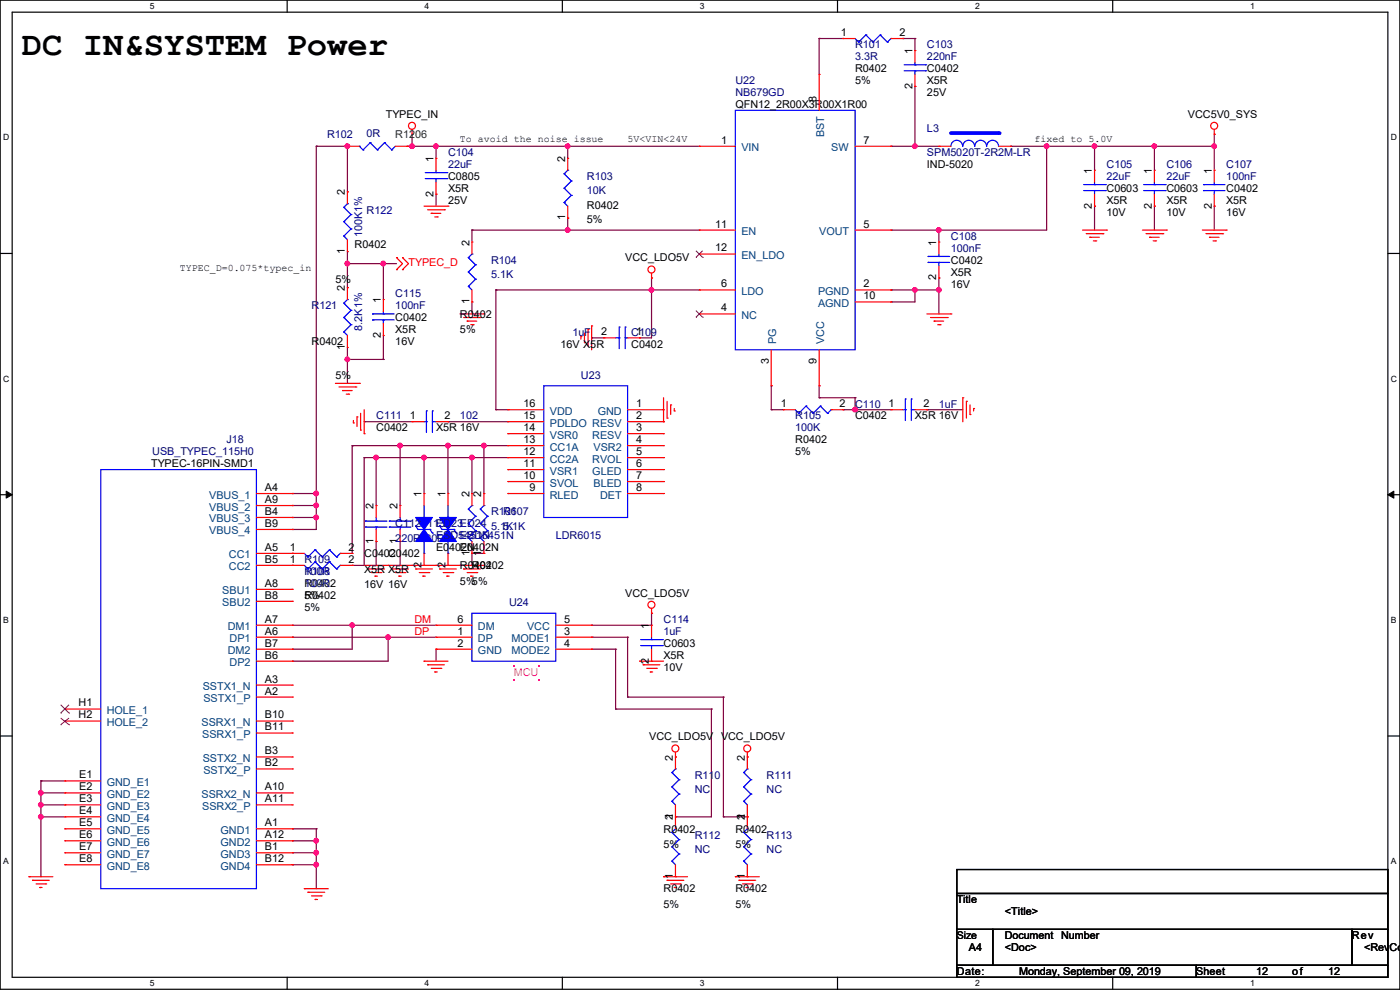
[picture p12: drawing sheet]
<svg xmlns="http://www.w3.org/2000/svg" width="297mm" height="210mm" viewBox="0 0 297 210" stroke-linecap="round" stroke-linejoin="round" font-family="sans-serif">
<path d="M0 0h297v209.8h-297zM2.6 2.6h291.8v204.7h-291.8z" fill="none" stroke="#000" stroke-width=".25"/>
<g fill="#fff">
<path d="M31.7 .3h1v2h-1z"/>
<path d="M31.7 207.6h1v1.9h-1z"/>
</g>
<path d="M60.9 0v2.6M60.9 207.3v2.5" fill="none" stroke="#000" stroke-width=".25"/>
<g fill="#fff">
<path d="M90.1 .3h1v2h-1z"/>
<path d="M90.1 207.6h1v1.9h-1z"/>
</g>
<path d="M119.3 0v2.6M119.3 207.3v2.5" fill="none" stroke="#000" stroke-width=".25"/>
<g fill="#fff">
<path d="M148.5 .3h.9v2h-.9z"/>
<path d="M148.5 207.6h.9v1.9h-.9z"/>
</g>
<path d="M177.7 0v2.6M177.7 207.3v2.5" fill="none" stroke="#000" stroke-width=".25"/>
<g fill="#fff">
<path d="M206.8 .3h1v2h-1z"/>
<path d="M206.8 207.6h1v1.9h-1z"/>
</g>
<path d="M236.1 0v2.6M236.1 207.3v2.5" fill="none" stroke="#000" stroke-width=".25"/>
<g fill="#fff">
<path d="M265.2 .3h1v2h-1z"/>
<path d="M265.2 207.6h1v1.9h-1z"/>
<path d="M.7 28.2h1.2v1.9h-1.2z"/>
<path d="M295.1 28.2h1.2v1.9h-1.2z"/>
<path d="M.7 79.3h1.2v2h-1.2z"/>
<path d="M295.1 79.3h1.2v2h-1.2z"/>
</g>
<path d="M0 53.8h2.6M294.4 53.8h2.6" fill="none" stroke="#000" stroke-width=".25"/>
<g fill="#fff">
<path d="M.7 130.5h1.2v2h-1.2z"/>
<path d="M295.1 130.5h1.1v2h-1.1z"/>
</g>
<path d="M0 104.9h2.6M294.4 104.9h2.6" fill="none" stroke="#000" stroke-width=".25"/>
<path d="M1.3 104.2l1.3 .7-1.3 .8zM294.4 104.9l1.3-.7v1.5z" fill="#000" stroke="#000" stroke-width=".21"/>
<g fill="#fff">
<path d="M.7 181.7h1.2v2h-1.2z"/>
<path d="M295.1 181.7h1.1v2h-1.1z"/>
</g>
<path d="M0 156.1h2.6M294.4 156.1h2.6M203 184.4h91.4v5.1h-91.4zM203 189.5h91.4v7.6h-91.4zM203 197.1h7.6v7.7h-7.6zM210.6 197.1h76.2v7.7h-76.2zM286.8 197.1h7.6v7.7h-7.6zM203 204.8h50.8v2.5h-50.8zM253.8 204.8h40.6v2.5h-40.6z" fill="none" stroke="#000" stroke-width=".25"/>
<g fill="none" stroke="#800040" stroke-width=".25">
<path d="M173.8 8.2h.1M173.8 8.2h5.1M173.8 8.2v7.6M191.6 8.2h.1M191.6 8.2h2.5M194.1 18.3h.1M194.1 8.2h.1M194.1 8.2v2.5M194.1 18.3v12.7M67.1 31h.1M67.1 31h6.6M67.1 31v81.3h-5.1"/>
<path d="M73.7 31h.1M73.7 30.5v10.2M86.4 31h.1M86.4 31h62M87.4 31h.1M87.4 28.5h.1M87.4 28.5v2.5M92.5 31h.1M92.5 31v2.6M120.4 31h.1M120.4 31v2.6M189 31h.1"/>
<path d="M189 31h10.2M194.1 31h.1M214.4 31h.1M214.4 31h43.2M222 31h.1M222 31v17.8h-33M232.2 31h.1M232.2 31v5.1M244.9 31h.1M244.9 31v5.1M257.6 31h.1M257.6 28.5h.1"/>
<path d="M257.6 28.5v7.6M73.7 40.7h.1M73.7 55.9h.1M73.7 53.4v7.6M73.7 55.9h10.4M81.3 55.9h.1M81.3 55.9v7.6M92.5 41.2h.1M92.5 41.2v2.5M100.1 48.8h.1M100.1 48.8v2.6M100.1 48.8h48.3"/>
<path d="M120.4 46.3h.1M120.4 48.8h.1M120.4 46.3v2.5M138.2 59h.1M138.2 59v12.7h-2.5M189 48.8h.1M199.2 48.8h.1M199.2 59h.1M199.2 48.8v2.6M199.2 59v7.6M232.2 43.7h.1M232.2 43.7v5.1"/>
<path d="M244.9 43.7h.1M244.9 43.7v5.1M257.6 43.7h.1M257.6 43.7v5.1M73.7 76.2h.1M73.7 61h.1M73.7 73.7v7.6M73.7 76.2h7.6M81.3 76.2h.1M81.3 71.2v5M100.1 64.1h.1M100.1 64.1v2.5"/>
<path d="M105.2 61.5h.1M105.2 61.5h43.2M105.2 61.5v25.4M125.5 71.7h.1M125.5 71.7h2.6M135.7 71.7h.1M138.2 61.5h.1M189 64.1h.1M189 61.5h.1M189 61.5h10.2M194.1 61.5h.1M194.1 61.5v2.6h-5.1"/>
<path d="M199.2 61.5h.1M73.7 81.3h.1M74.7 94.5h.1M74.7 94.5h33M74.7 94.5v22.9M77.3 89.5h.1M77.3 97.1h.1M77.3 89.5h10.1M77.3 97.1v22.8h-2.6M77.3 97.1h30.4M79.8 97.1h.1M79.8 97.1v10.1"/>
<path d="M84.9 94.5h.1M84.9 94.5v12.7M90 97.1h.1M90 97.1v7.6M95 89.5h.1M95 94.5h.1M95 89.5h12.7M95 94.5v10.2M100.1 97.1h.1M100.1 97.1v7.6M102.7 94.5h.1M102.7 94.5v10.2"/>
<path d="M105.2 86.9h.1M105.2 86.9h2.5M163.6 86.9h.1M163.6 81.8h.1M163.6 86.9h2.6M163.6 81.8v5.1M173.8 81.8h.1M173.8 84.4h.1M173.8 81.8v2.6M173.8 84.4h7.6M178.9 86.9h.1M178.9 86.9h10.1"/>
<path d="M181.4 86.9h.1M181.4 84.4h.1M181.4 84.4v2.5M196.6 86.9h.1M196.6 86.9h7.7M62 107.2h.1M62 112.3h.1M62 109.8h.1M62 104.7h.1M62 107.2h5.1M62 109.8h5.1M62 104.7h5.1"/>
<path d="M67.1 104.7h.1M67.1 109.8h.1M67.1 107.2h.1M74.7 119.9h.1M79.8 114.9h.1M79.8 114.9v5M84.9 114.9h.1M84.9 114.9v5M100.1 117.4h.1M100.1 117.4v2.5M100.1 117.4h2.6M62 135.2h.1"/>
<path d="M62 132.6h.1M62 137.7h.1M62 135.2h30.5M62 132.6h30.5M74.7 132.6h.1M74.7 132.6v5.1h-12.7M82.3 135.2h.1M82.3 135.2v5.1h-20.3M92.5 137.7h.1M92.5 137.7v2.6M125.5 135.2h.1M125.5 137.7h.1"/>
<path d="M125.5 132.6h.1M125.5 135.2h7.6M125.5 137.7h5.1M130.6 137.7h.1M130.6 137.7v12.7M133.1 135.2h.1M133.1 135.2v12.7M138.2 130.1h.1M138.2 130.1v2.5h-12.7M62 140.3h.1M130.6 150.4h.1M130.6 150.4h20.3"/>
<path d="M133.1 147.9h.1M133.1 147.9h20.4M150.9 150.4h.1M150.9 150.4v22.9h-7.6M153.5 147.9h.1M153.5 147.9v25.4M8.7 173.3h.1M8.7 170.7h.1M8.7 168.2h.1M8.7 165.7h.1M8.7 173.3h5.1M8.7 165.7v20.3"/>
<path d="M8.7 170.7h5.1M8.7 168.2h5.1M8.7 165.7h5.1M62 178.4h.1M62 175.8h.1M62 178.4h5.1M62 175.8h5.1M67.1 178.4h.1M67.1 175.8h.1M67.1 175.8v12.7M143.3 173.3h.1M153.5 173.3h.1"/>
<path d="M153.5 173.3h5M62 183.4h.1M62 180.9h.1M62 183.4h5.1M62 180.9h5.1M67.1 183.4h.1M67.1 180.9h.1"/>
</g>
<g fill="#f0f" stroke="#f0f" stroke-width=".25">
<circle cx="181.4" cy="86.9" r=".49"/>
<circle cx="194.1" cy="31" r=".49"/>
<circle cx="222" cy="31" r=".49"/>
<circle cx="257.6" cy="31" r=".49"/>
<circle cx="120.4" cy="31" r=".49"/>
<circle cx="92.5" cy="31" r=".49"/>
<circle cx="199.2" cy="48.8" r=".49"/>
<circle cx="120.4" cy="48.8" r=".49"/>
<circle cx="199.2" cy="61.5" r=".49"/>
<circle cx="194.1" cy="61.5" r=".49"/>
<circle cx="244.9" cy="31" r=".49"/>
<circle cx="232.2" cy="31" r=".49"/>
<circle cx="138.2" cy="61.5" r=".49"/>
<circle cx="95" cy="94.5" r=".49"/>
<circle cx="100.1" cy="97" r=".49"/>
<circle cx="102.6" cy="94.5" r=".49"/>
<circle cx="84.9" cy="94.5" r=".49"/>
<circle cx="89.9" cy="97" r=".49"/>
<circle cx="79.8" cy="97" r=".49"/>
<circle cx="73.7" cy="31" r=".49"/>
<circle cx="87.4" cy="31" r=".49"/>
<circle cx="67.1" cy="183.4" r=".49"/>
<circle cx="67.1" cy="180.9" r=".49"/>
<circle cx="67.1" cy="178.3" r=".49"/>
<circle cx="8.7" cy="173.2" r=".49"/>
<circle cx="8.7" cy="170.7" r=".49"/>
<circle cx="8.7" cy="168.2" r=".49"/>
<circle cx="82.3" cy="135.1" r=".49"/>
<circle cx="67.1" cy="109.7" r=".49"/>
<circle cx="67.1" cy="107.2" r=".49"/>
<circle cx="74.7" cy="132.6" r=".49"/>
<circle cx="67.1" cy="104.7" r=".49"/>
<circle cx="73.7" cy="55.9" r=".49"/>
<circle cx="81.3" cy="55.9" r=".49"/>
<circle cx="73.7" cy="76.2" r=".49"/>
</g>
<g fill="none" stroke="#f00" stroke-width=".25">
<path d="M173.8 15.8h.1M173.8 15.8v7.6M178.9 8.2h.1M178.9 8.2h2.5M189 8.2h2.6M191.6 8.2h.1M194.1 10.7h.1M194.1 18.3h.1M194.1 10.7v2.6M194.1 15.8v2.5M73.7 31h.1M73.7 31h2.5"/>
<path d="M83.9 31h2.5M86.4 31h.1M87.4 28.5h.1M87.4 27.5v1M92.5 33.6h.1M92.5 33.6v2.5M92.5 38.7v2.5M120.4 33.6h.1M120.4 33.6v2.5M148.4 31h.1M148.4 31h7.6M181.4 31h7.6"/>
<path d="M189 31h.1M232.2 36.1h.1M232.2 36.1v2.6M244.9 36.1h.1M244.9 36.1v2.6M257.6 28.5h.1M257.6 36.1h.1M257.6 27.5v1M257.6 36.1v2.6M73.7 53.4h.1M73.7 40.7h.1M73.7 40.7v2.5"/>
<path d="M73.7 50.8v2.6M84.1 57.2h.1M84.1 54.7h.1M84.1 54.7l1.3 1.2-1.3 1.3M85.4 57.2h.1M85.4 54.7h.1M85.4 54.7l1.3 1.2-1.3 1.3M90 43.7h5M90.7 44.5h3.6M91.5 45.3h.1M91.5 45.3h2M92.2 46h.6"/>
<path d="M92.5 41.2h.1M92.8 46h.1M94.3 44.5h.1M95 43.7h.1M100.1 51.4h.1M100.1 51.4v2.5M120.4 46.3h.1M120.4 43.7v2.6M138.2 59h.1M138.2 58v1M148.4 48.8h.1M148.4 53.9h.1"/>
<path d="M148.4 48.8h7.6M148.4 53.9h7.6M181.4 48.8h7.6M189 48.8h.1M199.2 51.4h.1M199.2 59h.1M199.2 51.4v2.5M199.2 56.4v2.6M229.7 48.8h5M230.4 49.6h3.6M231.2 50.3h.1M231.2 50.3h2"/>
<path d="M231.9 51.1h.6M232.2 43.7h.1M232.2 41.2v2.5M232.5 51.1h.1M234 49.6h.1M234.7 48.8h.1M242.4 48.8h5M243.1 49.6h3.6M243.9 50.3h.1M243.9 50.3h2M244.6 51.1h.6M244.9 43.7h.1"/>
<path d="M244.9 41.2v2.5M245.2 51.1h.1M246.7 49.6h.1M247.4 48.8h.1M255.1 48.8h5M255.8 49.6h3.6M256.6 50.3h.1M256.6 50.3h2M257.3 51.1h.6M257.6 43.7h.1M257.6 41.2v2.5M257.9 51.1h.1"/>
<path d="M259.4 49.6h.1M260.1 48.8h.1M73.7 73.7h.1M73.7 61h.1M73.7 61v2.5M73.7 71.2v2.5M81.3 63.5h.1M81.3 71.2h.1M81.3 63.5v2.6M81.3 68.6v2.6M97.6 66.6h5.1M98.3 67.4h3.6"/>
<path d="M99.1 68.1h.1M99.1 68.1h2M99.9 68.9h.5M100.1 64.1h.1M100.1 61.5v2.6M100.4 68.9h.1M101.9 67.4h.1M102.7 66.6h.1M123.2 71.4h.1M123.2 71.4v.5M124 72.7h.1M124 70.7v2"/>
<path d="M124.8 69.9h.1M124.8 69.9v3.5M125.5 69.1h.1M125.5 69.1v5.1M148.4 61.5h.1M148.4 66.6h.1M148.4 66.6h7.6M148.4 61.5h7.6M163.6 74.2v7.6M173.8 74.2v7.6M181.4 64.1h7.6M181.4 61.5h7.6"/>
<path d="M189 64.1h.1M189 61.5h.1M196.6 66.6h5.1M197.4 67.4h3.6M198.2 68.1h.1M198.2 68.1h2M198.9 68.9h.5M199.4 68.9h.1M201 67.4h.1M201.7 66.6h.1M71.2 81.3h5M71.9 82.1h3.6"/>
<path d="M72.7 82.8h.1M72.7 82.8h2M73.4 83.6h.6M74 83.6h.1M75 89.7h.1M75 89.2v.5M75.5 82.1h.1M75.7 88.4h.1M75.7 88.4v2.1M76.2 81.3h.1M76.5 91.2h.1M76.5 87.7v3.5"/>
<path d="M77.3 92h.1M77.3 86.9v5.1M87.4 89.5h.1M87.4 89.5h2.6M92.5 89.5h2.5M95 89.5h.1M107.7 92h.1M107.7 94.5h.1M107.7 97.1h.1M107.7 99.6h.1M107.7 89.5h.1M107.7 86.9h.1"/>
<path d="M107.7 86.9h7.7M107.7 89.5h7.7M107.7 92h7.7M107.7 94.5h7.7M107.7 97.1h7.7M107.7 99.6h7.7M133.1 86.9h7.7M133.1 89.5h7.7M133.1 92h7.7M133.1 94.5h7.7M133.1 97.1h7.7M133.1 99.6h7.7"/>
<path d="M140.8 89.5h.1M140.8 86.9h.1M140.8 92h.1M140.8 94.5h.1M140.8 97.1h.1M140.8 99.6h.1M140.8 84.4v5.1M141.5 88.7h.1M141.5 85.1v3.6M142.3 85.9h.1M142.3 85.9v2M143 87.2h.1"/>
<path d="M143 86.7v.5M163.6 81.8h.1M166.2 86.9h.1M166.2 86.9h2.5M173.8 81.8h.1M176.3 86.9h2.6M178.9 86.9h.1M189 86.9h.1M189 86.9h2.6M194.1 86.9h2.5M196.6 86.9h.1M204.3 84.4h.1"/>
<path d="M204.3 84.4v5.1M205 85.1h.1M205 85.1v3.6M205.8 87.9h.1M205.8 85.9v2M206.5 86.7h.1M206.5 86.7v.5M62 117.4h.1M62 117.4h2.6M72.2 117.4h2.5M74.7 117.4h.1M77.3 119.9h.1"/>
<path d="M77.3 119.9h25.4M82.3 119.9h.1M84.9 114.9h.1M84.9 107.2h.1M84.9 107.2v2.6M84.9 112.3v2.6M87.4 119.9h.1M92.5 119.9h.1M95 104.7h.1M95 119.9h.1M95 104.7v2.5M95 117.4v2.5"/>
<path d="M97.6 119.9h.1M100.1 117.4h.1M100.1 104.7h.1M100.1 104.7v2.5M100.1 114.9v2.5M102.7 117.4h.1M102.7 104.7h.1M102.7 104.7v2.5M102.7 114.9v2.5M107.7 102.2h.1M107.7 104.7h.1M107.7 102.2h7.7"/>
<path d="M107.7 104.7h7.7M133.1 102.2h7.7M133.1 104.7h7.7M140.8 102.2h.1M140.8 104.7h.1M78 120.7h.1M78 120.7h3.6M78.8 121.5h2M79.5 122.2h.1M79.5 122.2h.6M80.8 121.5h.1M83.1 120.7h.1"/>
<path d="M83.1 120.7h3.6M83.9 121.5h2M84.6 122.2h.1M84.6 122.2h.5M85.9 121.5h.1M88.2 120.7h.1M88.2 120.7h3.5M88.9 121.5h2.1M89.7 122.2h.1M89.7 122.2h.5M91 121.5h.1M93.3 120.7h.1"/>
<path d="M93.3 120.7h3.5M94 121.5h2.1M94.8 122.2h.1M94.8 122.2h.5M96.1 121.5h.1M98.3 120.7h.1M98.3 120.7h3.6M99.1 121.5h2M99.9 122.2h.1M99.9 122.2h.5M101.1 121.5h.1M138.2 130.1h.1"/>
<path d="M138.2 129.1v1M90 140.3h.1M90 140.3h5M90.7 141h.1M90.7 141h3.6M91.5 141.8h2M92.2 142.5h.1M92.2 142.5h.6M93.5 141.8h.1M135.7 140.3h.1M135.7 140.3h5.1M136.4 141h.1"/>
<path d="M136.4 141h3.6M137.2 141.8h2M138 142.5h.1M138 142.5h.5M139.2 141.8h.1M143.3 159.6v1M158.5 159.6v1M143.3 160.6h.1M143.3 173.3h.1M143.3 173.3v2.5M158.5 160.6h.1M158.5 173.3h.1"/>
<path d="M158.5 173.3v2.5M6.1 186h.1M6.1 186h5.1M6.9 186.7h.1M6.9 186.7h3.6M7.7 187.5h2M8.4 188.3h.1M8.4 188.3h.5M9.7 187.5h.1M64.6 188.5h.1M64.6 188.5h5M65.3 189.3h.1"/>
<path d="M65.3 189.3h3.6M66.1 190h2M66.8 190.8h.1M66.8 190.8h.6M68.1 190h.1M140.8 186h.1M140.8 186h5M141.5 186.7h.1M141.5 186.7h3.6M142.3 187.5h2M143 188.3h.1M143 188.3h.6"/>
<path d="M143.3 186h.1M143.3 183.4v2.6M144.3 187.5h.1M156 186h.1M156 186h5.1M156.8 186.7h.1M156.8 186.7h3.5M157.5 187.5h2.1M158.3 188.3h.1M158.3 188.3h.5M158.5 186h.1M158.5 183.4v2.6"/>
<path d="M159.6 187.5h.1"/>
<circle cx="87.4" cy="26.7" r=".74"/>
<circle cx="257.6" cy="26.7" r=".74"/>
<circle cx="138.2" cy="57.2" r=".74"/>
<circle cx="138.2" cy="128.3" r=".74"/>
<circle cx="143.3" cy="158.8" r=".74"/>
<circle cx="158.5" cy="158.8" r=".74"/>
</g>
<g fill="none" stroke="#00f" stroke-width=".25">
<path d="M181.4 8.2l.8 .7M182.2 8.9h.1M183.7 7.4h.1M183.7 7.4l-1.5 1.5M183.7 7.4l1.5 1.5M185.2 8.9h.1M186.7 7.4h.1M186.7 7.4l-1.5 1.5M186.7 7.4l1.6 1.5M188.3 8.9h.1M189 8.2h.1M189 8.2l-.7 .7"/>
<path d="M191.8 15h4.6M191.8 13.8h4.6M194.1 13.8h.1M194.1 15h.1M194.1 13.3v.5M194.1 15v.8M196.4 15h.1M196.4 13.8h.1M76.2 31h.1M76.2 31l.8 .8M77 31.8h.1M78.5 30.3h.1"/>
<path d="M78.5 30.3l1.6 1.5M78.5 30.3l-1.5 1.5M80.1 31.8h.1M81.6 30.3h.1M81.6 30.3l1.5 1.5M81.6 30.3l-1.5 1.5M83.1 31.8h.1M83.9 31l-.8 .8M90.2 37.9h4.6M90.2 36.6h4.6M92.5 36.6h.1M92.5 37.9h.1"/>
<path d="M92.5 36.1v.5M92.5 37.9v.8M94.8 37.9h.1M94.8 36.6h.1M119.7 39.9h.1M119.7 36.9h.1M119.7 39.9l1.5 1.5M119.7 36.9l1.5 1.5M120.4 36.1h.1M120.4 36.1l-.7 .8M121.2 38.4h.1M121.2 38.4l-1.5 1.5"/>
<path d="M156 23.4h25.4v50.8h-25.4zM229.9 39.2h4.6M232.2 39.2h.1M232.2 38.7v.5M234.5 39.2h.1M242.6 39.2h4.6M244.9 39.2h.1M244.9 38.7v.5M247.2 39.2h.1M255.3 39.2h.1M255.3 39.2h4.6M257.6 39.2h.1"/>
<path d="M257.6 38.7v.5M72.9 50.1h.1M72.9 47h.1M72.9 44h.1M72.9 50.1l.8 .7M72.9 47l1.6 1.6M72.9 44l1.6 1.5M73.7 43.2h.1M73.7 43.2l-.8 .8M74.5 48.6h.1M74.5 45.5h.1M74.5 48.6l-1.6 1.5"/>
<path d="M74.5 45.5l-1.6 1.5M99.4 57.7h.1M99.4 54.7h.1M99.4 57.7l1.5 1.5M99.4 54.7l1.5 1.5M100.1 53.9h.1M100.1 53.9l-.7 .8M100.9 59.2h.1M100.9 56.2h.1M100.9 59.2l-1.5 1.5M100.9 56.2l-1.5 1.5M119.7 43h.1"/>
<path d="M119.7 43l.7 .7M121.2 41.4h.1M121.2 41.4l-1.5 1.6M196.9 55.7h.1M196.9 54.4h.1M196.9 55.7h4.6M196.9 54.4h4.6M199.2 54.4h.1M199.2 55.7h.1M199.2 53.9v.5M199.2 55.7v.7M229.9 40.4h4.6"/>
<path d="M232.2 40.4h.1M232.2 40.4v.8M234.5 40.4h.1M242.6 40.4h4.6M244.9 40.4h.1M244.9 40.4v.8M247.2 40.4h.1M255.3 40.4h.1M255.3 40.4h4.6M257.6 40.4h.1M257.6 40.4v.8M72.9 70.4h.1"/>
<path d="M72.9 67.4h.1M72.9 64.3h.1M72.9 70.4l.8 .8M72.9 67.4l1.6 1.5M72.9 64.3l1.6 1.5M73.7 63.5h.1M73.7 63.5l-.8 .8M74.5 68.9h.1M74.5 65.8h.1M74.5 68.9l-1.6 1.5M74.5 65.8l-1.6 1.6M79 67.9h.1"/>
<path d="M79 66.6h.1M79 67.9h4.6M79 66.6h4.6M81.3 66.6h.1M81.3 67.9h.1M81.3 66.1v.5M81.3 67.9v.7M99.4 60.7h.1M99.4 60.7l.7 .8M90 89.5h.5M90.5 89.5h.1M90.5 87.2h.1"/>
<path d="M90.5 87.2v4.5M91.7 87.2h.1M91.7 89.5h.1M91.7 89.5h.8M91.7 87.2v4.5M115.4 81.8h17.7v28h-17.7zM168.7 86.9l.8 .8M169.5 87.7h.1M171 86.1h.1M171 86.1l-1.5 1.6M171 86.1l1.5 1.6M172.5 87.7h.1"/>
<path d="M174 86.1h.1M174 86.1l-1.5 1.6M174 86.1l1.6 1.6M175.6 87.7h.1M176.3 86.9h.1M176.3 86.9l-.7 .8M191.6 86.9h.5M192.1 86.9h.1M192.1 84.6h.1M192.1 84.6v4.6M193.3 84.6h.1M193.3 86.9h.1"/>
<path d="M193.3 86.9h.8M193.3 84.6v4.6M64.6 117.4l.7 .8M65.3 118.2h.1M66.8 116.6h.1M66.8 116.6l-1.5 1.6M66.8 116.6l1.6 1.6M68.4 118.2h.1M69.9 116.6h.1M69.9 116.6l-1.5 1.6M69.9 116.6l1.5 1.6M71.4 118.2h.1"/>
<path d="M72.2 117.4h.1M72.2 117.4l-.8 .8M82.6 110.5h.1M82.6 111.8h.1M82.6 110.5h4.6M82.6 111.8h4.6M84.9 111.8h.1M84.9 110.5h.1M84.9 109.8v.7M84.9 111.8v.5M93.3 111.5h.1M93.3 111.5l.5 .8h2.5"/>
<path d="M95 109.8h.1M95 117.4h.1M95 107.2v2.6M95 114.9v2.5M96.3 112.3h.1M96.3 112.3l.5 .8M96.8 113.1h.1M99.4 114.1h.1M99.4 111h.1M99.4 108h.1M99.4 114.1l.7 .8M99.4 111l1.5 1.6"/>
<path d="M99.4 108l1.5 1.5M100.1 107.2h.1M100.1 107.2l-.7 .8M100.9 112.6h.1M100.9 109.5h.1M100.9 112.6l-1.5 1.5M100.9 109.5l-1.5 1.5M101.9 114.1h.1M101.9 111h.1M101.9 108h.1M101.9 114.1l.8 .8M101.9 111l1.5 1.6"/>
<path d="M101.9 108l1.5 1.5M102.7 107.2h.1M102.7 107.2l-.8 .8M103.4 112.6h.1M103.4 109.5h.1M103.4 112.6l-1.5 1.5M103.4 109.5l-1.5 1.5M100.1 130.1h17.8v10.2h-17.8zM142.5 179.6h.1M142.5 176.6h.1M142.5 179.6l1.6 1.5M142.5 176.6l1.6 1.5"/>
<path d="M143.3 175.8h.1M143.3 175.8l-.8 .8M144.1 178.1h.1M144.1 178.1l-1.6 1.5M157.8 179.6h.1M157.8 176.6h.1M157.8 179.6l1.5 1.5M157.8 176.6l1.5 1.5M158.5 175.8h.1M158.5 175.8l-.7 .8M159.3 178.1h.1M159.3 178.1l-1.5 1.5"/>
<path d="M142.5 182.7h.1M142.5 182.7l.8 .7M144.1 181.1h.1M144.1 181.1l-1.6 1.6M157.8 182.7h.1M157.8 182.7l.7 .7M159.3 181.1h.1M159.3 181.1l-1.5 1.6"/>
</g>
<path d="M147.6 54.6h.1M147.6 53.2l1.4 1.4M149 54.6h.1M149 53.2l-1.4 1.4M147.6 67.3h.1M147.6 65.9l1.4 1.4M149 67.3h.1M149 65.9l-1.4 1.4" fill="none" stroke="#804000" stroke-width=".21"/>
<g fill="#00f" stroke="#00f" stroke-width=".25">
<path d="M93.3 109.8h3.5l-1.8 2.5z" fill-rule="evenodd"/>
<path d="M95 112.3l1.8 2.6h-3.5z" fill-rule="evenodd"/>
</g>
<g fill="#f0f">
<path d="M108.8 141.1h.4v.3h-.4z"/>
<path d="M114.2 141.1h.3v.3h-.3z"/>
<path d="M114.2 144.1h.3v.4h-.3z"/>
<path d="M108.8 144.1h.4v.4h-.4z"/>
</g>
<g fill="none" stroke="#f00" stroke-width=".25">
<path d="M54.4 104.7h7.6M54.4 117.4h7.6M54.4 107.2h7.6M54.4 112.3h7.6M54.4 119.9h7.6M54.4 109.8h7.6M62 104.7h.1M62 117.4h.1M62 107.2h.1M62 112.3h.1M62 119.9h.1M62 109.8h.1"/>
<path d="M90 104.7h.1M90 119.9h.1M90 104.7v2.5M90 117.4v2.5M54.4 132.6h7.6M54.4 135.2h7.6M54.4 137.7h7.6M54.4 125h7.6M54.4 127.6h7.6M62 135.2h.1M62 132.6h.1M62 125h.1"/>
<path d="M62 127.6h.1M62 137.7h.1M92.5 137.7h.1M92.5 135.2h.1M92.5 132.6h.1M92.5 132.6h7.6M92.5 135.2h7.6M92.5 137.7h7.6M117.9 132.6h7.6M117.9 135.2h7.6M117.9 137.7h7.6M125.5 132.6h.1"/>
<path d="M125.5 135.2h.1M125.5 137.7h.1M138.2 132.6h.1M138.2 132.6v2.6M138.2 137.7v2.6M13.8 150.4h.1M13.8 153h.1M13.8 153h7.6M13.8 150.4h7.6M54.4 147.9h7.6M54.4 145.3h7.6M54.4 155.5h7.6"/>
<path d="M54.4 153h7.6M54.4 140.3h7.6M62 147.9h.1M62 145.3h.1M62 155.5h.1M62 153h.1M62 140.3h.1M138.2 140.3h.1M13.8 165.7h.1M13.8 168.2h.1M13.8 170.7h.1M13.8 173.3h.1"/>
<path d="M13.8 175.8h.1M13.8 178.4h.1M13.8 175.8h7.6M13.8 168.2h7.6M13.8 170.7h7.6M13.8 178.4h7.6M13.8 165.7h7.6M13.8 173.3h7.6M54.4 175.8h7.6M54.4 168.2h7.6M54.4 170.7h7.6M54.4 178.4h7.6"/>
<path d="M54.4 160.6h7.6M54.4 163.1h7.6M62 175.8h.1M62 168.2h.1M62 170.7h.1M62 178.4h.1M62 160.6h.1M62 163.1h.1M158.5 173.3h.1M158.5 160.6h.1M158.5 160.6v2.5M158.5 170.7v2.6"/>
<path d="M13.8 180.9h.1M13.8 183.4h.1M13.8 183.4h7.6M13.8 180.9h7.6M54.4 183.4h7.6M54.4 180.9h7.6M62 183.4h.1M62 180.9h.1"/>
</g>
<g fill="none" stroke="#00f" stroke-width=".25">
<path d="M201.7 31a1.25 1.25 0 0 1 1.3-1.2 1.25 1.25 0 0 1 1.2 1.2 1.27 1.27 0 0 1 1.3-1.2 1.27 1.27 0 0 1 1.3 1.2M206.8 31a1.25 1.25 0 0 1 1.2-1.2 1.25 1.25 0 0 1 1.3 1.2M209.3 31a1.25 1.25 0 0 1 1.3-1.2 1.25 1.25 0 0 1 1.2 1.2M21.4 99.6h33v88.9h-33zM88.2 111.5h.1M88.2 111.5l.5 .8h2.5M90 109.8h.1M90 117.4h.1M90 107.2v2.6M90 114.9v2.5M91.2 112.3h.1M91.2 112.3l.5 .8"/>
<path d="M91.7 113.1h.1M135.9 136.9h4.6M135.9 135.7h4.6M138.2 135.7h.1M138.2 136.9h.1M138.2 135.2v.5M138.2 136.9v.8M140.5 136.9h.1M140.5 135.7h.1M157.8 170h.1M157.8 166.9h.1M157.8 163.9h.1"/>
<path d="M157.8 170l.7 .7M157.8 166.9l1.5 1.5M157.8 163.9l1.5 1.5M158.5 163.1h.1M158.5 163.1l-.7 .8M159.3 168.4h.1M159.3 165.4h.1M159.3 168.4l-1.5 1.6M159.3 165.4l-1.5 1.5"/>
</g>
<g fill="#00f" stroke="#00f" stroke-width=".25">
<path d="M88.2 109.8h3.5l-1.7 2.5z" fill-rule="evenodd"/>
<path d="M90 112.3l1.7 2.6h-3.5z" fill-rule="evenodd"/>
</g>
<path d="M12.9 151.3h.1M12.9 153.7h.1M12.9 149.5l1.7 1.8M12.9 152.3l1.7 1.4M14.6 151.3h.1M14.6 153.7h.1M14.6 149.5l-1.7 1.8M14.6 152.3l-1.7 1.4" fill="none" stroke="#804000" stroke-width=".21"/>
<path d="M201.7 28.2h10.2" fill="none" stroke="#00f" stroke-width=".76"/>
<circle cx="211.9" cy="28.2" r=".38" fill="#00f"/>
<g fill="none" stroke="#f00" stroke-width=".25">
<path d="M199.2 31h.1M199.2 31h2.5M211.9 31h2.5M214.4 31h.1M128.1 71.7h.1M128.1 71.7h2.5M133.1 71.7h2.6M135.7 71.7h.1M62 119.9h.1M62 119.9h2.6M72.2 119.9h2.5M74.7 119.9h.1"/>
<path d="M79.8 114.9h.1M79.8 107.2h.1M79.8 107.2v2.6M79.8 112.3v2.6M143.3 173.3h.1M143.3 160.6h.1M143.3 160.6v2.5M143.3 170.7v2.6"/>
</g>
<g fill="none" stroke="#00f" stroke-width=".25">
<path d="M130.6 71.7h.8M131.4 69.4h.1M131.4 71.7h.1M131.4 69.4v4.6M132.6 71.7h.1M132.6 69.4h.1M132.6 71.7h.5M132.6 69.4v4.6M64.6 119.9l.7 .8M66.8 119.2h.1M66.8 119.2l-1.5 1.5M66.8 119.2l1.6 1.5"/>
<path d="M69.9 119.2h.1M69.9 119.2l-1.5 1.5M69.9 119.2l1.5 1.5M72.2 119.9h.1M72.2 119.9l-.8 .8M77.5 110.5h.1M77.5 111.8h.1M77.5 110.5h4.6M77.5 111.8h4.6M79.8 111.8h.1M79.8 110.5h.1M79.8 109.8v.7"/>
<path d="M79.8 111.8v.5M65.3 120.7h.1M68.4 120.7h.1M71.4 120.7h.1M142.5 170h.1M142.5 166.9h.1M142.5 163.9h.1M142.5 170l.8 .7M142.5 166.9l1.6 1.5M142.5 163.9l1.6 1.5M143.3 163.1h.1M143.3 163.1l-.8 .8"/>
<path d="M144.1 168.4h.1M144.1 165.4h.1M144.1 168.4l-1.6 1.6M144.1 165.4l-1.6 1.5"/>
</g>
<g fill="#f0f" stroke="#f0f" stroke-width=".25">
<circle cx="181.4" cy="86.9" r=".49"/>
<circle cx="194.1" cy="31" r=".49"/>
<circle cx="222" cy="31" r=".49"/>
<circle cx="257.6" cy="31" r=".49"/>
<circle cx="120.4" cy="31" r=".49"/>
<circle cx="92.5" cy="31" r=".49"/>
<circle cx="199.2" cy="48.8" r=".49"/>
<circle cx="120.4" cy="48.8" r=".49"/>
<circle cx="199.2" cy="61.5" r=".49"/>
<circle cx="194.1" cy="61.5" r=".49"/>
<circle cx="244.9" cy="31" r=".49"/>
<circle cx="232.2" cy="31" r=".49"/>
<circle cx="138.2" cy="61.5" r=".49"/>
<circle cx="95" cy="94.5" r=".49"/>
<circle cx="100.1" cy="97" r=".49"/>
<circle cx="102.6" cy="94.5" r=".49"/>
<circle cx="84.9" cy="94.5" r=".49"/>
<circle cx="89.9" cy="97" r=".49"/>
<circle cx="79.8" cy="97" r=".49"/>
<circle cx="73.7" cy="31" r=".49"/>
<circle cx="87.4" cy="31" r=".49"/>
<circle cx="67.1" cy="183.4" r=".49"/>
<circle cx="67.1" cy="180.9" r=".49"/>
<circle cx="67.1" cy="178.3" r=".49"/>
<circle cx="8.7" cy="173.2" r=".49"/>
<circle cx="8.7" cy="170.7" r=".49"/>
<circle cx="8.7" cy="168.2" r=".49"/>
<circle cx="82.3" cy="135.1" r=".49"/>
<circle cx="67.1" cy="109.7" r=".49"/>
<circle cx="67.1" cy="107.2" r=".49"/>
<circle cx="74.7" cy="132.6" r=".49"/>
<circle cx="67.1" cy="104.7" r=".49"/>
<circle cx="73.7" cy="55.9" r=".49"/>
<circle cx="81.3" cy="55.9" r=".49"/>
<circle cx="73.7" cy="76.2" r=".49"/>
</g>
<text font-size="7.2" x="4.6" y="11.7">DC IN&amp;SYSTEM Power</text>
<g font-size="2.3">
<text x="178.4" y="7.6">1</text>
<text x="190.8" y="7.6">2</text>
<text x="193.5" y="11.5" transform="rotate(-90 193.5 11.5)">1</text>
<text x="181.4" y="15.3">R0402</text>
<text x="181.4" y="17.9">5%</text>
<text x="196.7" y="15.3">C0402</text>
<text x="196.7" y="17.9">X5R</text>
<text x="156" y="22.9">QFN12_2R00X3R00X1R00</text>
<text x="173.2" y="21.6" transform="rotate(-90 173.2 21.6)">8</text>
<text x="193.5" y="18.8" transform="rotate(-90 193.5 18.8)">2</text>
<text x="196.7" y="20.4">25V</text>
<text x="81.8" y="25">TYPEC_IN</text>
<text x="252" y="25">VCC5V0_SYS</text>
<text x="91.9" y="34.3" transform="rotate(-90 91.9 34.3)">1</text>
<text x="119.9" y="34.3" transform="rotate(-90 119.9 34.3)">2</text>
<text x="153" y="30.5">1</text>
<text x="183.2" y="30.5">7</text>
<text x="196.7" y="35.6">IND-5020</text>
<text x="73.2" y="41.4" transform="rotate(-90 73.2 41.4)">2</text>
<text x="91.9" y="41.7" transform="rotate(-90 91.9 41.7)">2</text>
<text x="95" y="38.2">C0805</text>
<text x="95" y="40.7">X5R</text>
<text x="231.6" y="36.9" transform="rotate(-90 231.6 36.9)">1</text>
<text x="234.8" y="40.7">C0603</text>
<text x="244.3" y="36.9" transform="rotate(-90 244.3 36.9)">1</text>
<text x="247.5" y="40.7">C0603</text>
<text x="257" y="36.9" transform="rotate(-90 257 36.9)">1</text>
<text x="260.2" y="40.7">C0402</text>
<text x="95" y="43.3">25V</text>
<text x="119.9" y="46.8" transform="rotate(-90 119.9 46.8)">1</text>
<text x="124.5" y="44.3">R0402</text>
<text x="124.5" y="47.3">5%</text>
<text x="231.6" y="44.2" transform="rotate(-90 231.6 44.2)">2</text>
<text x="234.8" y="43.3">X5R</text>
<text x="234.8" y="45.8">10V</text>
<text x="244.3" y="44.2" transform="rotate(-90 244.3 44.2)">2</text>
<text x="247.5" y="43.3">X5R</text>
<text x="247.5" y="45.8">10V</text>
<text x="257" y="44.2" transform="rotate(-90 257 44.2)">2</text>
<text x="260.2" y="43.3">X5R</text>
<text x="260.2" y="45.8">16V</text>
<text x="73.2" y="53.9" transform="rotate(-90 73.2 53.9)">1</text>
<text x="75.2" y="52.7">R0402</text>
<text x="99.6" y="52.1" transform="rotate(-90 99.6 52.1)">2</text>
<text x="151.7" y="48.3">11</text>
<text x="151.7" y="53.3">12</text>
<text x="183.2" y="48.3">5</text>
<text x="198.6" y="52.1" transform="rotate(-90 198.6 52.1)">1</text>
<text x="132.6" y="55.5">VCC_LDO5V</text>
<text x="198.6" y="59.5" transform="rotate(-90 198.6 59.5)">2</text>
<text x="201.7" y="56">C0402</text>
<text x="201.7" y="58.5">X5R</text>
<text x="71.2" y="60">5%</text>
<text x="73.2" y="61.8" transform="rotate(-90 73.2 61.8)">2</text>
<text x="80.8" y="64.3" transform="rotate(-90 80.8 64.3)">1</text>
<text x="99.6" y="64.5" transform="rotate(-90 99.6 64.5)">1</text>
<text x="153" y="61">6</text>
<text x="183.2" y="63.5">10</text>
<text x="183.2" y="61">2</text>
<text x="201.7" y="61">16V</text>
<text x="80.8" y="71.7" transform="rotate(-90 80.8 71.7)">2</text>
<text x="83.9" y="68.2">C0402</text>
<text x="83.9" y="70.7">X5R</text>
<text x="97.6" y="67.4">R0402</text>
<text x="97.6" y="70.7">5%</text>
<text x="127.6" y="71.1">2</text>
<text x="134.9" y="71.1">1</text>
<text x="153" y="66">4</text>
<text x="66.1" y="73.2">R0402</text>
<text x="73.2" y="74.2" transform="rotate(-90 73.2 74.2)">1</text>
<text x="83.9" y="73.2">16V</text>
<text x="118.9" y="73.7">16V X5R</text>
<text x="133.9" y="73.7">C0402</text>
<text x="163.1" y="77.3" transform="rotate(-90 163.1 77.3)">3</text>
<text x="173.2" y="77.3" transform="rotate(-90 173.2 77.3)">9</text>
<text x="71.2" y="80.3">5%</text>
<text x="86.9" y="88.9">1</text>
<text x="94.3" y="88.9">2</text>
<text x="111" y="88.9">15</text>
<text x="111" y="86.4">16</text>
<text x="134.9" y="86.4">1</text>
<text x="134.9" y="88.9">2</text>
<text x="165.7" y="86.4">1</text>
<text x="178.1" y="86.4">2</text>
<text x="181.4" y="89">C0402</text>
<text x="188.5" y="86.4">1</text>
<text x="194.1" y="89">X5R 16V</text>
<text x="195.9" y="86.4">2</text>
<text x="79.8" y="91.5">C0402</text>
<text x="92.5" y="91.5">X5R 16V</text>
<text x="111" y="91.4">14</text>
<text x="111" y="94">13</text>
<text x="134.9" y="91.4">3</text>
<text x="134.9" y="94">4</text>
<text x="168.7" y="94.1">R0402</text>
<text x="32" y="99.1">TYPEC-16PIN-SMD1</text>
<text x="111" y="96.5">12</text>
<text x="111" y="99.1">11</text>
<text x="111" y="101.6">10</text>
<text x="134.9" y="96.5">5</text>
<text x="134.9" y="99.1">6</text>
<text x="134.9" y="101.6">7</text>
<text x="168.7" y="96.6">5%</text>
<text x="56.2" y="104.1">A4</text>
<text x="56.2" y="106.7">A9</text>
<text x="79.2" y="108" transform="rotate(-90 79.2 108)">2</text>
<text x="84.3" y="108" transform="rotate(-90 84.3 108)">2</text>
<text x="89.4" y="105.4" transform="rotate(-90 89.4 105.4)">1</text>
<text x="94.5" y="105.4" transform="rotate(-90 94.5 105.4)">1</text>
<text x="99.6" y="105.4" transform="rotate(-90 99.6 105.4)">2</text>
<text x="102.1" y="105.4" transform="rotate(-90 102.1 105.4)">2</text>
<text x="112.3" y="104.1">9</text>
<text x="134.9" y="104.1">8</text>
<text x="56.2" y="111.8">B9</text>
<text x="56.2" y="109.2">B4</text>
<text x="56.2" y="116.8">A5</text>
<text x="56.2" y="119.4">B5</text>
<text x="61.5" y="116.8">1</text>
<text x="61.5" y="119.4">1</text>
<text x="74" y="116.8">2</text>
<text x="74" y="119.4">2</text>
<text x="77.3" y="118.2">C0402</text>
<text x="79.2" y="115.4" transform="rotate(-90 79.2 115.4)">1</text>
<text x="82.3" y="118.2">C0402</text>
<text x="84.3" y="115.4" transform="rotate(-90 84.3 115.4)">1</text>
<text x="92.5" y="116.9">E0402N</text>
<text x="97.6" y="116.9">E0402N</text>
<text x="99.6" y="117.9" transform="rotate(-90 99.6 117.9)">1</text>
<text x="102.1" y="117.9" transform="rotate(-90 102.1 117.9)">1</text>
<text x="56.2" y="124.5">A8</text>
<text x="64.6" y="124.5">R0402</text>
<text x="77.3" y="121.5">X5R X5R</text>
<text x="77.3" y="124.8">16V 16V</text>
<text x="89.4" y="120.4" transform="rotate(-90 89.4 120.4)">2</text>
<text x="94.5" y="120.4" transform="rotate(-90 94.5 120.4)">2</text>
<text x="97.6" y="120.7">R0402</text>
<text x="97.6" y="124">5%5%</text>
<text x="100.1" y="120.7">R0402</text>
<text x="56.2" y="127">B8</text>
<text x="64.6" y="127.1">5%</text>
<text x="64.6" y="127.1">R0402</text>
<text x="64.6" y="129.6">5%</text>
<text x="132.6" y="126.6">VCC_LDO5V</text>
<text x="56.2" y="134.6">A6</text>
<text x="56.2" y="132.1">A7</text>
<text x="56.2" y="137.2">B7</text>
<text x="97.1" y="137.2">2</text>
<text x="97.1" y="134.6">1</text>
<text x="97.1" y="132.1">6</text>
<text x="119.7" y="132.1">5</text>
<text x="119.7" y="134.6">3</text>
<text x="119.7" y="137.2">4</text>
<text x="137.7" y="133.4" transform="rotate(-90 137.7 133.4)">1</text>
<text x="140.8" y="137.2">C0603</text>
<text x="56.2" y="139.7">B6</text>
<text x="137.7" y="140.8" transform="rotate(-90 137.7 140.8)">2</text>
<text x="140.8" y="139.8">X5R</text>
<text x="140.8" y="142.3">10V</text>
<text x="16.7" y="149.9">H1</text>
<text x="56.2" y="147.3">A2</text>
<text x="56.2" y="144.8">A3</text>
<text x="16.7" y="152.4">H2</text>
<text x="56.2" y="154.9">B11</text>
<text x="56.2" y="152.4">B10</text>
<text x="56.2" y="160">B3</text>
<text x="137.7" y="157.1">VCC_LDO5V</text>
<text x="142.7" y="161.3" transform="rotate(-90 142.7 161.3)">2</text>
<text x="153" y="157.1">VCC_LDO5V</text>
<text x="158" y="161.3" transform="rotate(-90 158 161.3)">2</text>
<text x="16.8" y="165.1">E1</text>
<text x="16.8" y="167.6">E2</text>
<text x="56.2" y="167.6">A10</text>
<text x="56.2" y="162.6">B2</text>
<text x="16.8" y="170.2">E3</text>
<text x="16.8" y="172.7">E4</text>
<text x="56.2" y="170.2">A11</text>
<text x="16.8" y="175.3">E5</text>
<text x="16.8" y="177.8">E6</text>
<text x="56.2" y="175.3">A1</text>
<text x="56.2" y="177.8">A12</text>
<text x="140.8" y="176.6">R0402</text>
<text x="140.8" y="179.9">5%</text>
<text x="142.7" y="174" transform="rotate(-90 142.7 174)">21</text>
<text x="156" y="176.6">R0402</text>
<text x="156" y="179.9">5%</text>
<text x="158" y="174" transform="rotate(-90 158 174)">21</text>
<text x="16.8" y="180.3">E7</text>
<text x="16.8" y="182.9">E8</text>
<text x="56.2" y="182.9">B12</text>
<text x="56.2" y="180.3">B1</text>
<text x="140.8" y="189.3">R0402</text>
<text x="142.7" y="186.5" transform="rotate(-90 142.7 186.5)">1</text>
<text x="156" y="189.3">R0402</text>
<text x="158" y="186.5" transform="rotate(-90 158 186.5)">1</text>
<text x="203" y="191.6">Title</text>
<text x="140.8" y="192.6">5%</text>
<text x="156" y="192.6">5%</text>
<text x="213.2" y="194.1">&lt;Title&gt;</text>
<text x="205.5" y="201.8">A4</text>
<text x="213.1" y="199.2">Document</text>
<text x="213.2" y="201.8">&lt;Doc&gt;</text>
<text x="225.1" y="199.2">Number</text>
<text x="286.8" y="199.2">Rev</text>
<text x="289.4" y="201.8">&lt;RevCod</text>
<text x="203" y="206.8">Date:</text>
<text x="216.2" y="206.8">Monday, September 09, 2019</text>
<text x="253.8" y="206.8">Sheet</text>
<text x="266.5" y="206.8">12</text>
<text x="274.1" y="206.8">of</text>
<text x="281.7" y="206.8">12</text>
</g>
<g font-size="2.3" fill="#000080">
<text x="181.4" y="10.2">R101</text>
<text x="196.7" y="10.2">C103</text>
<text x="156" y="17.9">U22</text>
<text x="181.4" y="12.8">3.3R</text>
<text x="196.7" y="12.8">220nF</text>
<text x="156" y="20.4">NB679GD</text>
<text x="69.4" y="29.3">R102</text>
<text x="77.8" y="29">0R</text>
<text x="196.7" y="28">L3</text>
<text x="95" y="33.1">C104</text>
<text x="95" y="35.6">22uF</text>
<text x="196.7" y="33.1">SPM5020T-2R2M-LR</text>
<text x="234.8" y="35.6">C105</text>
<text x="247.5" y="35.6">C106</text>
<text x="260.2" y="35.6">C107</text>
<text x="124.5" y="38.2">R103</text>
<text x="124.5" y="41.2">10K</text>
<text x="234.8" y="38.2">22uF</text>
<text x="247.5" y="38.2">22uF</text>
<text x="260.2" y="38.2">100nF</text>
<text x="77.8" y="45.3">R122</text>
<text x="76.8" y="50.3" transform="rotate(-90 76.8 50.3)">100K1%</text>
<text x="201.7" y="50.9">C108</text>
<text x="201.7" y="53.4">100nF</text>
<text x="104.2" y="56">R104</text>
<text x="104.2" y="59">5.1K</text>
<text x="66.1" y="65.6">R121</text>
<text x="83.9" y="63.1">C115</text>
<text x="83.9" y="65.6">100nF</text>
<text x="76.8" y="70.1" transform="rotate(-90 76.8 70.1)">8.2K1%</text>
<text x="121.5" y="71.2">1uF</text>
<text x="133.9" y="71.2">C109</text>
<text x="123.2" y="80.3">U23</text>
<text x="79.8" y="89">C111</text>
<text x="97.6" y="89">102</text>
<text x="168.7" y="89">R105</text>
<text x="181.4" y="86.4">C110</text>
<text x="199.2" y="86.4">1uF</text>
<text x="48.1" y="94.1">J18</text>
<text x="168.7" y="91.5">100K</text>
<text x="32.3" y="96.6">USB_TYPEC_115H0</text>
<text x="83.9" y="111.8">C112C113</text>
<text x="92.5" y="111.8">ED23ED24</text>
<text x="104.2" y="109.3">R106</text>
<text x="104.2" y="112.4">5.1K</text>
<text x="106.7" y="109.3">R107</text>
<text x="106.7" y="112.4">5.1K</text>
<text x="64.6" y="119.5">R109</text>
<text x="83.9" y="114.9">220P220P</text>
<text x="92.5" y="114.4">ESD5451N</text>
<text x="97.6" y="114.4">ESD5451N</text>
<text x="117.9" y="114.4">LDR6015</text>
<text x="64.6" y="122">100R</text>
<text x="64.6" y="122">R108</text>
<text x="64.6" y="124.5">100R</text>
<text x="108" y="128.6">U24</text>
<text x="140.8" y="132.2">C114</text>
<text x="140.8" y="134.7">1uF</text>
<text x="147.4" y="165.2">R110</text>
<text x="162.6" y="165.2">R111</text>
<text x="147.4" y="168.2">NC</text>
<text x="162.6" y="168.2">NC</text>
<text x="147.4" y="177.9">R112</text>
<text x="162.6" y="177.9">R113</text>
<text x="147.4" y="180.9">NC</text>
<text x="162.6" y="180.9">NC</text>
</g>
<text font-size="2.3" fill="#008000" x="83.9" y="29.3">R1206</text>
<g font-size="2.3" fill="#004080">
<text x="174.8" y="29.1" transform="rotate(-90 174.8 29.1)">BST</text>
<text x="157.3" y="32.1">VIN</text>
<text x="176.3" y="32.1">SW</text>
<text x="157.3" y="49.9">EN</text>
<text x="173.8" y="49.9">VOUT</text>
<text x="157.3" y="54.9">EN_LDO</text>
<text x="157.3" y="62.6">LDO</text>
<text x="173.5" y="65.1">AGND</text>
<text x="173.5" y="62.6">PGND</text>
<text x="157.3" y="67.6">NC</text>
<text x="164.7" y="72.9" transform="rotate(-90 164.7 72.9)">PG</text>
<text x="174.8" y="72.9" transform="rotate(-90 174.8 72.9)">VCC</text>
<text x="116.6" y="88">VDD</text>
<text x="126.8" y="88">GND</text>
<text x="116.6" y="93">VSR0</text>
<text x="116.6" y="95.6">CC1A</text>
<text x="116.6" y="90.5">PDLDO RESV</text>
<text x="125.7" y="93">RESV</text>
<text x="125.9" y="95.6">VSR2</text>
<text x="116.6" y="98.1">CC2A</text>
<text x="116.6" y="100.7">VSR1</text>
<text x="125.7" y="98.1">RVOL</text>
<text x="125.7" y="100.7">GLED</text>
<text x="44.4" y="105.7">VBUS_1</text>
<text x="116.6" y="103.2">SVOL</text>
<text x="116.6" y="105.7">RLED</text>
<text x="125.9" y="103.2">BLED</text>
<text x="127.3" y="105.7">DET</text>
<text x="44.4" y="108.3">VBUS_2</text>
<text x="44.4" y="113.4">VBUS_4</text>
<text x="44.4" y="110.8">VBUS_3</text>
<text x="48.6" y="118.4">CC1</text>
<text x="48.6" y="121">CC2</text>
<text x="47.2" y="126.1">SBU1</text>
<text x="47.2" y="128.6">SBU2</text>
<text x="48.3" y="133.7">DM1</text>
<text x="48.7" y="136.2">DP1</text>
<text x="101.4" y="136.2">DP</text>
<text x="101.4" y="133.7">DM</text>
<text x="108.5" y="136.2">MODE1</text>
<text x="111.8" y="133.7">VCC</text>
<text x="48.3" y="138.8">DM2</text>
<text x="48.7" y="141.3">DP2</text>
<text x="101.4" y="138.8">GND</text>
<text x="108.5" y="138.8">MODE2</text>
<text x="43" y="146.4">SSTX1_N</text>
<text x="43.1" y="148.9">SSTX1_P</text>
<text x="22.7" y="151.5">HOLE_1</text>
<text x="22.7" y="154">HOLE_2</text>
<text x="42.8" y="154">SSRX1_N</text>
<text x="42.9" y="156.5">SSRX1_P</text>
<text x="43" y="161.6">SSTX2_N</text>
<text x="22.7" y="166.7">GND_E1</text>
<text x="43.1" y="164.2">SSTX2_P</text>
<text x="22.7" y="169.2">GND_E2</text>
<text x="22.7" y="171.8">GND_E3</text>
<text x="42.8" y="169.2">SSRX2_N</text>
<text x="42.9" y="171.8">SSRX2_P</text>
<text x="22.7" y="174.3">GND_E4</text>
<text x="22.7" y="176.9">GND_E5</text>
<text x="22.7" y="179.4">GND_E6</text>
<text x="46.8" y="176.9">GND1</text>
<text x="46.8" y="179.4">GND2</text>
<text x="22.7" y="181.9">GND_E7</text>
<text x="22.7" y="184.5">GND_E8</text>
<text x="46.8" y="184.5">GND4</text>
<text x="46.8" y="181.9">GND3</text>
</g>
<g font-size="2.3" fill="#f00">
<text x="86.7" y="56.5">TYPEC_D</text>
<text x="87.9" y="134.7">DP</text>
<text x="87.9" y="132.1">DM</text>
</g>
<text font-size="2.3" fill="#f0f" x="109" y="143.3">MCU</text>
<text font-size="2.2" x="203" y="199.2">Size</text>
<g font-size="2.1">
<text x="97.6" y="30.1">To avoid the noise issue</text>
<text x="133.1" y="30.1">5V&lt;VIN&lt;24V</text>
<text x="219.5" y="30.1">fixed to 5.0V</text>
<text x="38.1" y="57.6">TYPEC_D=0.075*typec_in</text>
</g>
<g font-size="1.8">
<text x="31.8" y="1.9">5</text>
<text x="90.1" y="1.9">4</text>
<text x="148.5" y="1.9">3</text>
<text x="206.8" y="1.9">2</text>
<text x="265.2" y="1.9">1</text>
<text x=".7" y="29.8">D</text>
<text x="295.1" y="29.8">D</text>
<text x=".7" y="80.9">C</text>
<text x="295.1" y="80.9">C</text>
<text x=".7" y="132.1">B</text>
<text x="295.1" y="132.1">B</text>
<text x=".7" y="183.3">A</text>
<text x="295.1" y="183.3">A</text>
<text x="31.8" y="209.2">5</text>
<text x="90.1" y="209.2">4</text>
<text x="148.5" y="209.2">3</text>
<text x="206.8" y="209.2">2</text>
<text x="265.2" y="209.2">1</text>
</g>
</svg>
